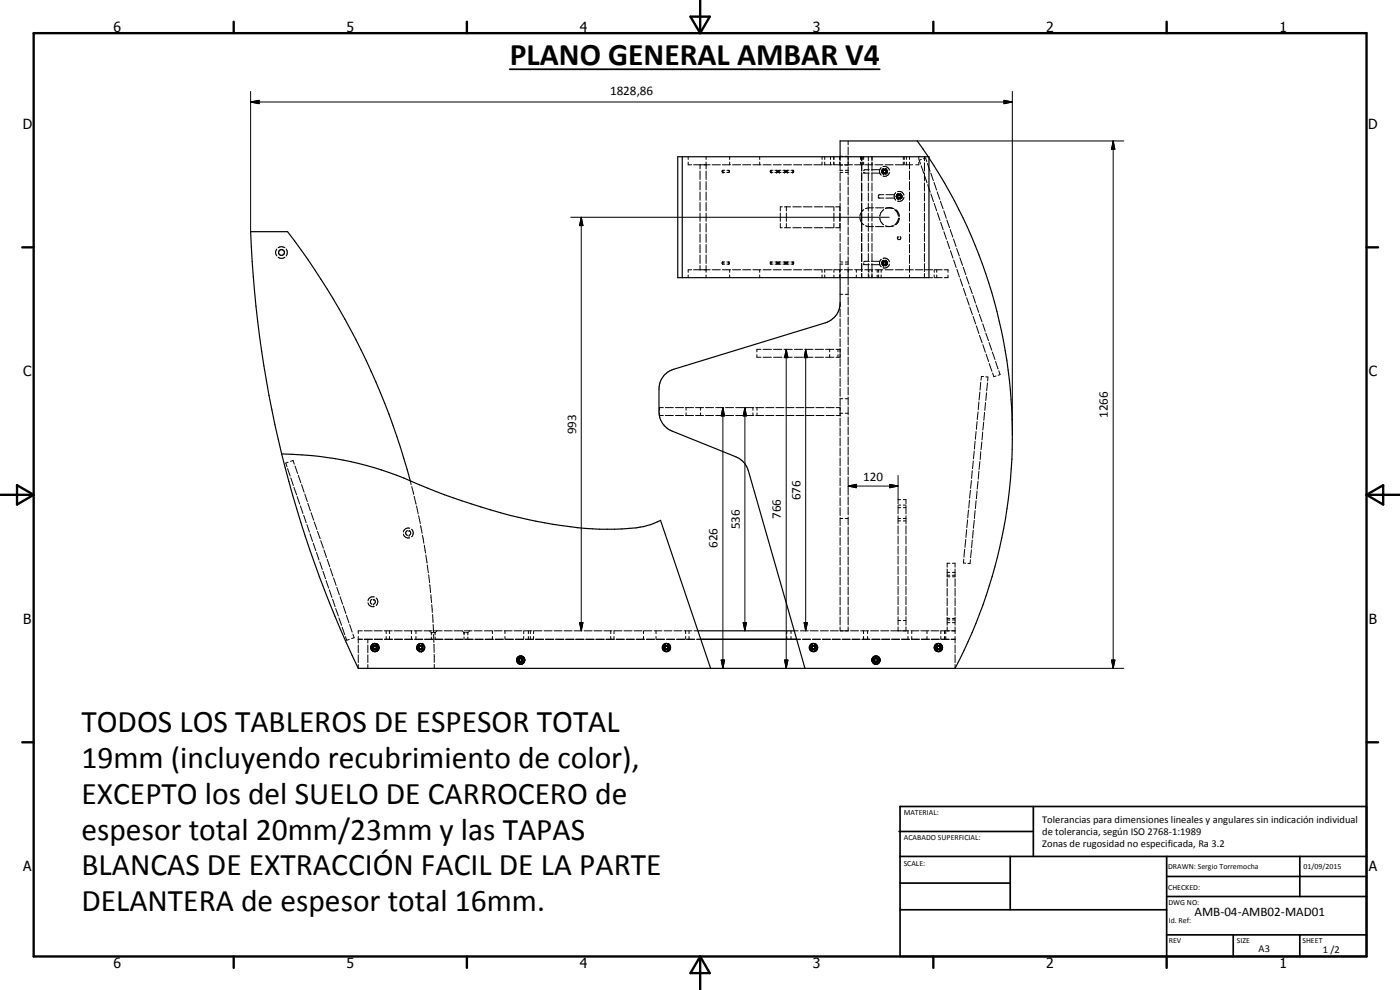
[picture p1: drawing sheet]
<svg xmlns="http://www.w3.org/2000/svg" width="420mm" height="297mm" viewBox="0 0 420 297" stroke-linecap="round" stroke-linejoin="round" font-family="sans-serif">
<g fill="none" stroke="#000" stroke-width=".3">
<path d="M75.2 30.6l2.6-.5v1zM75.2 30.6h228.6M75.2 27.4v42.1M301.3 30.1l2.5 .5-2.5 .5zM303.8 27.4v103.2M206.5 48.6v.8h1.1M206.5 47v.8M208.1 49.4h2.6M210.1 49.4v1.3M210.1 51.3v2.5M210.1 54.5v2.5M210.1 57.6v2.5"/>
<path d="M210.8 49.4h2.3M211.9 47v.8M211.9 48.6v2.1M211.9 51.3v2.5M211.9 54.5v2.5M211.9 57.6v2.5M213.7 49.4h2.5M216.8 49.4h2.4M216.9 51.1h.6M217 51.7h.1M217 51.2h.1M217 51.2l-.3 .2 .1 .3h.7"/>
<path d="M218.1 51.1h.6M218.6 51.2h.1M218.6 51.7h.1M218.7 51.1l.2 .5-.8 .1M218.7 51.1l-.1 .1M219 47v.8M219 48.6v.8M219.8 49.4h2.5M222.9 49.4h2.4M226 49.4h2.4M228 47v.8M228 48.6v.8"/>
<path d="M229 49.4h2.4M231.3 51.1h.7M231.5 51.7h.1M231.5 51.2h.1M231.5 51.2h-.3v.4l.8 .1M231.5 51.7h-.1M232.1 49.4h2.4M232.6 51.1h.6M233.1 51.7h.1M233.1 51.2h.1M233.2 51.1l.1 .5-.7 .1M233.2 51.1l-.1 .1"/>
<path d="M233.8 51.1h.6M233.8 51.1l-.2 .5 .8 .1M233.8 51.1l.1 .1M233.9 51.7h.1M233.9 51.2h.1M233.9 51.7h-.1M235 51.1h.6M235.1 49.4h2.4M235.5 51.7h.1M235.5 51.2h.1M235.6 51.1l.1 .5-.7 .1M235.6 51.1l-.1 .1"/>
<path d="M236.2 51.1h.6M236.2 51.1l-.2 .5 .8 .1M236.2 51.1l.1 .1M236.3 51.7h.1M236.3 51.2h.1M236.3 51.7h-.1M237.4 51.1h.6M237.9 51.7h.1M237.9 51.2h.1M237.9 51.2h.3v.4l-.8 .1M238.2 49.4h2.4M241.2 49.4h2.5"/>
<path d="M246.7 48.6v.8h-2.4M246.7 47v.8M247.3 49.4h2.5M247.5 47v.8M247.5 48.6v.8M249.2 47v.8M249.2 48.6v.8M250.2 47v.8M250.2 48.6v.8M250.3 47v.8M250.3 48.6v.8M250.3 49.4h2.5"/>
<path d="M252 47v.8M252 48.6v.8M252.1 47v1.3M252.1 48.9v2.4M252.1 51.9v2.4M252.1 54.9v2.4M252.1 57.9v2.4M252.1 49.5h.8M252.1 46.9h.8M252.1 51.7h.8M252.1 51.1h.8M253.4 49.4h2.5"/>
<path d="M253.7 46.9h.8M253.7 51.7h.8M253.7 51.1h.8M254.5 42.3v1.2M254.5 44.1v2.4M254.5 47v2.5h-.8M254.5 50.1v2.4M254.5 53.1v2.4M254.5 56.1v2.4M254.5 59.1v2.4M258.3 47v.8M258.3 48.6v.8"/>
<path d="M258.6 47v1.3M258.6 48.9v2.4M258.6 51.9v2.4M258.6 54.9v2.4M258.6 57.9v2.4M258.9 48.6v.8h-2.4M258.9 47v.8M259.2 51.7h.1M259.2 51.7l.4 .2h1.3M259.2 47v.8M259.2 48.6v.8M259.5 49.4h2.4"/>
<path d="M260.6 47v1.3M260.6 48.9v2.4M260.6 51.9v2.4M260.6 54.9v2.4M260.6 57.9v2.4M260.9 50.9h-1.3l-.4 .3M261.5 51.9h2.5M261.5 50.9h2.5M261.7 47v1.3M261.7 48.6v2.7M261.7 51.9v2.4M261.7 54.9v2.4"/>
<path d="M261.7 57.9v2.4M262.6 49.4h2.4M263.6 59.2h.1M263.6 58.7h.1M263.6 59.2l.4 .2h1.2M264.4 50.3a1.45 1.45 0 0 0 0 2.2M264.6 50.9h1.3l.4 .3M264.7 51.7l.5 .5M264.7 51.2l-.2 .2 .2 .3M264.8 52h.1M264.9 52l.4 .2M265 50a1.49 1.49 0 0 1 1.9 1.1"/>
<path d="M265 51.1v.6M265 51.7l.4 .2M265 51.4l.1 .3M265.1 51.7h.1M265.1 51.1h.1M265.1 51.2v.2M265.1 51.5l.1 .2M265.1 51.7l.3 .2M265.1 51.3l-.1 .1M265.2 50.7h.1M265.2 52.2h.1M265.2 51l-.2 .1"/>
<path d="M265.2 50.7l-.5 .4v.6M265.2 51.1l-.1 .1M265.2 50.7a.72 .72 0 0 0-.5 .7 .72 .72 0 0 0 .5 .7M265.2 58.4h-1.2l-.4 .3M265.2 51.8h.1M265.3 50.6h-.3l-.1 .2M265.3 51.8h.3M265.3 51.8l.2 .1M265.4 50.9l-.2 .1M265.4 51l.2 .1M265.5 50.9l.2 .1M265.6 51.1h-.4"/>
<path d="M265.6 51.8l-.1 .1M265.6 51.1h.1M265.6 49.4h2.4M265.6 51.1l.2 .1M265.6 51.1l-.5 .2M265.6 50.6h.3l.2 .3M265.7 50.7a.74 .74 0 0 1 .5 .7 .74 .74 0 0 1-.5 .7M265.7 50.9l.3 .5-.5 .5 .4-.2M265.7 51.8h-.1M265.7 51.1v.6M265.7 50.7a.8 .8 0 0 1 .6 .7 .8 .8 0 0 1-.6 .8M265.8 51.2v.1"/>
<path d="M265.8 51.7l-.2 .1M265.8 51.1h.1M265.8 51.6v.1M265.9 59.4h2.5M265.9 58.4h2.5M266.1 52l-.5 .2M266.2 51.2l.2 .2-.2 .3M266.3 51.7h.1M266.3 51.7l-.4 .2h-1.3M266.9 51.7a1.41 1.41 0 0 1-1.9 1.1M268.7 49.4h2.4M268.8 57.8a1.53 1.53 0 0 0 0 2.2"/>
<path d="M269 58.4l1.6 .1M269.1 58.7l-.2 .2 .2 .3M269.1 59.2l.5 .5M269.2 59.5l.5 .2M269.4 58.6v.6M269.4 59.2l.3 .2zM269.4 57.5l.1-.1a1.49 1.49 0 0 1 1.8 1.2M269.4 59.2h.1M269.4 58.6h.1M269.4 59l.3 .3M269.4 58.8l.3-.3h.3l.2 .3M269.4 58.8l.1 .4"/>
<path d="M269.5 58.5l.2-.1-.3 .2zM269.6 58.2h.1M269.6 59.7h.1M269.6 58.6l-.2 .2M269.6 58.2l-.5 .4v.6M269.6 58.3a.71 .71 0 0 0-.5 .6 .71 .71 0 0 0 .5 .7M269.7 58.5l.3 .1M269.7 59.3h.2M269.7 58.1l-.5 .2M270 58.1l.4 .2M270 58.5l-.1-.1 .3 .1 .1 .4-.4 .5M270 58.3l.5 .2a.75 .75 0 0 1-.3 1.1h-.2"/>
<path d="M270.1 58.5l.1 .1M270.1 58.2l.3 .1M270.1 58.6l.1 .2M270.2 58.8l-.2 .5h-.3M270.2 59l-.1 .2M270.2 59.2l-.2 .2M270.4 58.3l.1 .1M270.4 58.3l.1 .2M270.4 59.5l-.3 .2M270.4 59.5l-.4 .2M270.5 59.5h-.1M270.5 58.5l.2 .4-.3 .6"/>
<path d="M270.6 58.5l.1 .2M270.6 58.7l.2 .2-.4 .5h-1.4M270.7 59.2h.1M271.1 47v.8M271.1 48.6v.8M271.3 59.2a1.41 1.41 0 0 1-1.9 1.1M271.4 47v.8M271.4 48.6v.8M271.7 49.4h2.2M272 47v.8M272 48.6v.8M273 47v.8"/>
<path d="M273 48.6v2.1M273 51.3v2.5M273 54.5v2.5M273 57.6v2.5M275.3 42.3h62M275.7 48.6v.8h-.9M275.7 47v.8M276.5 49.7l.7 2.3M276.5 47.8l-.6 .2 .4 1.2M277.1 47.6l.7-.2 .4 1.1M277.4 47v1.3M277.4 48.9v2.4"/>
<path d="M277.4 51.9v2.4M277.4 54.9v2.4M277.4 57.9v2.4M277.4 52.6l.8 2.2M278.3 49.1l.8 2.3M278.4 55.4l.8 2.3M278.6 47l.1 .2M278.7 47.2l.1 .2M279.3 51.9l.8 2.3M279.4 58.2l.8 2.3M280.3 54.7l.8 2.3M281.3 57.6l.8 2.2"/>
<path d="M334.1 42.3l.5 2.5h-1zM334.1 42.3v158.2M83.1 74.7a1.6 1.6 0 0 0 0 2.1M83.5 74.3l.8-.3 1.2 .3M83.5 77.2l.8 .3 1.2-.3M85.9 74.7l.3 1-.3 1.1M171.3 65.2h95.6M174.4 65.2l.6 2.5h-1.1zM174.4 65.2v124.1M210.1 60.7v2.6M210.1 63.9v2.5M210.1 67.1v2.5"/>
<path d="M210.1 70.2v2.5M210.1 73.4v2.5M210.1 76.5v2.5M210.1 79.7v1.2M211.9 60.7v2.6M211.9 63.9v2.5M211.9 67.1v2.5M211.9 70.2v2.5M211.9 73.4v2.5M211.9 76.5v2.5M211.9 79.7v2M217 78.7h.1"/>
<path d="M217 79.2h-.1M217 79.2h.1M217.5 78.6h-.7l-.1 .3 .1 .3h.7M218.1 78.6l.8 .2-.1 .4h-.7M218.6 79.2h.1M218.7 78.6l-.1 .1M231.4 78.6l.1 .1M231.5 78.7h.1M231.5 79.2h-.1M232 78.6l-.8 .2 .1 .4h.7M232.6 78.6l.8 .2-.2 .4h-.6M233.1 78.7h.1"/>
<path d="M233.1 79.2h.1M233.2 78.6l-.1 .1M233.8 78.6l.1 .1M233.9 78.7h.1M233.9 79.2h-.1M234.2 63.9v2.5M234.2 67.1v1.2h.6M234.4 78.6l-.8 .2 .1 .4h.7M234.8 62.1h-.6v1.2M235 78.6l.8 .2-.1 .4h-.7M235.4 62.1h1.9M235.4 68.3h1.9"/>
<path d="M235.5 78.7h.1M235.5 79.2h.1M235.6 78.6l-.1 .1M236 62.1v1.2M236 63.9v2.5M236 67.1v1.2M236.2 78.6l.1 .1M236.3 78.7h.1M236.3 79.2h-.1M236.8 78.6l-.8 .2 .1 .4h.7M237.4 78.6l.8 .2-.1 .4h-.7M237.9 78.7h.1"/>
<path d="M237.9 79.2h.1M237.9 62.1h2.6M237.9 68.3h2.6M238 78.6l-.1 .1M241.1 62.1h2.6M241.1 68.3h2.6M244.4 62.1h2.5M244.4 68.3h2.5M247.6 62.1h2.5M247.6 68.3h2.5M250.3 62.1v1.2M250.3 63.9v2.5"/>
<path d="M250.3 67.1v1.2M250.8 62.1h1.2v1.2M252 63.9v2.5M252 67.1v1.2h-1.2M252.1 61v2.4M252.1 64v2.4M252.1 67v2.4M252.1 70v2.4M252.1 73v2.4M252.1 76.1v2.4M252.1 79.1v2.4M252.1 79.2h.8"/>
<path d="M252.1 78.6h.8M253.7 79.2h.8M253.7 78.6h.8M254.5 62.1v2.4M254.5 65.1v2.4M254.5 68.1v2.4M254.5 71.1v2.4M254.5 74.1v2.4M254.5 77.1v2.4M258.1 65.4v.2a2.62 2.62 0 0 0 1.1 1.8M258.6 61v2.4M258.6 64v2.4"/>
<path d="M258.6 67v2.4M258.6 70v2.4M258.6 73v2.4M258.6 76.1v2.4M258.6 79.1v2.4M259.2 79.2h.1M259.2 79.2l.4 .2h1.3M259.2 62.9l-.7 .8-.4 1.2M259.7 67.7l2.5 .3M260.6 61v2.4M260.6 64v2.4M260.6 67v2.4"/>
<path d="M260.6 70v2.4M260.6 73v2.4M260.6 76.1v2.4M260.6 79.1v2.4M260.9 78.4h-1.3l-.4 .3M261.5 79.4h2.5M261.5 78.4h2.5M261.7 61v2.4M261.7 64v2.4M261.7 67v2.4M261.7 70v2.4M261.7 73v2.4"/>
<path d="M261.7 76.1v2.4M261.7 79.1v2.6M262.2 62.4l-2.5 .2M262.8 68h2.4M262.8 62.4h2.4M264.1 65.4l.1 .9 1 1.1M264.4 77.8a1.49 1.49 0 0 0 0 2.3M264.6 78.4h1.3l.4 .3M264.7 78.6v.6M264.7 79.2l.5 .5M264.7 78.7l-.2 .2 .2 .3M264.8 78.4l-.1 .2"/>
<path d="M264.8 79.5l.2 .3h.3M265 77.5a1.41 1.41 0 0 1 1.9 1.1M265 78.6v.6M265 78.6l.4-.2 .5 .2M265.1 78.6h.1M265.1 79.2h.1M265.1 79.2l.1 .2M265.2 78.1h.1M265.2 79.7h.1M265.2 62.9l-.9 1-.2 1M265.2 78.7l-.1 .2M265.2 78.1l-.4 .3"/>
<path d="M265.2 78.5h.4M265.2 78.6h.4M265.2 78.2l-.5 .5 .1 .6 .4 .3M265.2 78.5l-.1 .7M265.3 78.1h-.3l-.2 .3M265.3 78.4l-.1 .1M265.3 79.3h.3M265.4 79.3h.2M265.5 78.4l.3 .1M265.5 78.5l.1 .1M265.6 78.5l.1 .1M265.6 78.6l.2 .1"/>
<path d="M265.6 78.1h.3l.2 .3M265.7 78.2a.73 .73 0 0 1 .5 .7 .73 .73 0 0 1-.5 .7M265.7 79.3h-.1M265.7 67.7l1.2 .3 1.4-.3M265.7 78.7l.1 .4-.3 .3-.4-.4M265.7 79.4h-.2M265.7 78.1a.8 .8 0 0 1 .6 .8 .8 .8 0 0 1-.6 .8M265.8 78.7v.1M265.8 78.6l.1 .5-.2 .3-.7-.2M265.8 79.1v.1M265.9 68h1.3M265.9 62.4l2.4 .2"/>
<path d="M265.9 79.2l-.1 .1M266.1 79.5l-.2 .3h-.3M266.2 78.7l.1 .4M266.3 79.1l-.1 .1M266.3 79.2h.1M266.3 79.2l-.4 .2h-1.3M266.6 62.4l-.9 .2M266.9 79.2a1.48 1.48 0 0 1-1.9 1.1M267 62.4l1 .2M268 67.7l-.8 .2M268.5 62.9l.6 .6 .5 1.4M268.8 62.9l.7 .8 .4 1.2"/>
<path d="M269.5 71h.1M269.5 71a.49 .49 0 0 0 0 .8 .49 .49 0 0 0 .7 0 .49 .49 0 0 0-.1-.8M269.7 65.4l-.3 .9-.9 1.1M269.9 65.4l-.4 1.3-.7 .7M273 60.7v2.6M273 63.9v2.5M273 67.1v2.5M273 70.2v2.5M273 73.4v2.5M273 76.5v2.5M273 79.7v2M277.4 61v2.4"/>
<path d="M277.4 64v2.4M277.4 67v2.4M277.4 70v2.4M277.4 73v2.4M277.4 76.1v2.4M277.4 79.1v2.4M280.4 61l.7 2.3M281.3 63.9l.8 2.2M282.2 60.4l.8 2.3M282.3 66.7l.8 2.3M283.2 63.2l.8 2.3M283.3 69.5l.7 2.3"/>
<path d="M284.2 66l.8 2.3M284.3 72.3l.7 2.3M285.1 68.9l.9 2.2M285.2 75.2l.8 2.2M286.2 71.7l.7 2.3M286.2 78l.8 2.3M287.1 74.5l.8 2.3M288.1 77.3l.8 2.3M206.5 82.5v.8M207.6 80.9h-1.1v.8M208.1 80.9h2.6M210.8 80.9h2.3"/>
<path d="M211.9 82.5v.8M213.7 80.9h2.5M216.8 80.9h2.4M219 80.9v.8M219 82.5v.8M219.8 80.9h2.5M222.9 80.9h2.4M226 80.9h2.4M228 80.9v.8M228 82.5v.8M229 80.9h2.4M232.1 80.9h2.4"/>
<path d="M235.1 80.9h2.4M238.2 80.9h2.4M241.2 80.9h2.5M244.3 80.9h2.4v.8M246.7 82.5v.8M247.3 80.9h2.5M247.5 80.9v.8M247.5 82.5v.8M250.3 80.9v.8M250.3 82.5v.8M250.3 80.9h2.5M252 80.9v.8"/>
<path d="M252 82.5v.8M252.1 82.1v1.2M252.1 90.8v1.3M252.1 92.7v2.3M252.1 95.6v2.4M252.1 98.6v2.4M252.1 88.3h.8M253.4 80.9h2.5M253.7 88.3h.8M254.5 80.1v5.4M254.5 86.1v2.4M254.5 89.1v2.4"/>
<path d="M254.5 92.1v2.4M254.5 95.1v2.4M254.5 98.1v2.4M256.5 80.9h2.4M257 80.9v.8M257 82.5v.8M258.6 82.1v1.2M259.5 80.9h2.4M260.6 82.1v1.2M260.8 80.9v.8M260.8 82.5v.8M261.7 82.1v1.2"/>
<path d="M262.6 80.9h2.4M263.3 80.9v.8M263.3 82.5v.8M263.7 80.9v.8M263.7 82.5v.8M264.4 80.9v.8M264.4 82.5v.8M265.6 80.9h2.4M268.7 80.9h2.4M271.7 80.9h2.4M273 82.5v.8M274.7 80.9h2.3"/>
<path d="M277.4 82.1v1.2M277.6 80.9h2.3M278.8 83.3h1.1M280.4 80.9v.8M280.4 82.5v.8M280.4 80.9h2.4M280.5 83.3h2.3M281.1 80.9v.8M281.1 82.5v.8M283.4 80.9h1.1v.8M284.5 82.5v.8h-1.1M287.2 80.8l.7 2.3"/>
<path d="M288.2 83.7l.7 2.2M289.1 80.2l.7 2.2M289.1 86.5l.8 2.3M290 83l.8 2.3M290.1 89.3l.8 2.3M291 85.9l.8 2.2M291 92.1l.8 2.3M292 88.6l.8 2.3M292 95l.8 2.2M292.9 91.5l.8 2.2M293 97.8l.8 2.3M293.9 94.3l.8 2.3"/>
<path d="M294.9 97.2l.8 2.2M295.9 99.9l.8 2.3M227.1 106.4v.8h1.3M228.4 104.8h-1.3v.8M229 104.8h2.5M229 107.2h2.5M232.1 104.8h2.5M232.1 107.2h2.5M235.3 104.8h2.5M235.3 107.2h2.5M236 104.8l.5 2.5h-1.1zM236 104.8v95.7"/>
<path d="M238.4 104.8h2.5M238.4 107.2h2.5M241.5 104.8h2.5M241.5 107.2h2.5M241.8 104.8l.5 2.5h-1zM241.8 104.8v84.5M244.6 104.8h2.5M244.6 107.2h2.5M247.8 104.8h2.5M247.8 107.2h2.5M249 104.8v.8M249 106.4v.8"/>
<path d="M250.9 104.8h1.2M251.5 104.8v.8M251.5 106.4v.8M252.1 101.6v2.4M252.1 104.6v2.6h-1.2M252.1 107.6v2.4M252.1 110.5v2.4M252.1 113.5v2.5M252.1 116.5v2.4M252.1 119.5v2.4M252.1 119.6h.8M253.7 119.6h.8"/>
<path d="M254.5 101.1v2.4M254.5 104.1v2.4M254.5 107.1v2.4M254.5 110.1v2.4M254.5 113.1v2.4M254.5 116.1v2.4M254.5 119.1v2.4M294 100.6l.8 2.3M294.1 117.6l-.3 2.4M294.3 114.7l-.2 2.4M295 103.4l.7 2.3M295.2 113l-.7-.1-.1 1.2"/>
<path d="M295.9 113.1h.6l-.1 1.2M295.9 106.3l.8 2.2M296.1 117.9l-.2 2.3M296.4 114.9l-.3 2.4M296.8 102.8l.8 2.3M296.9 109.1l.8 2.3M297.8 105.6l.8 2.3M297.9 111.9l.4 1.1 .6-.2M298.8 108.5l.7 2.2M299.8 111.3l.3 1.1-.6 .2M86.5 138.7l-.7 .2 .3 1.1M87.2 138.4l.8-.2 .3 1.1"/>
<path d="M88.5 139.8l.8 2.3M197.9 123.9v.8h1.2M199.1 122.3h-1.2v.8M199.7 122.3h2.4M199.7 124.7h2.4M202.7 122.3h2.4M202.7 124.7h2.4M205.7 122.3h2.4M205.7 124.7h2.4M205.9 122.3v.8M205.9 123.9v.8M208.7 122.3h2.4"/>
<path d="M208.7 124.7h2.4M210.3 122.3v.8M210.3 123.9v.8M211.7 122.3h2.5M211.7 124.7h2.5M214.8 122.3h2.4M214.8 124.7h2.4M216.9 122.3l.6 2.5h-1.1zM216.9 122.3v78.2M217.8 122.3h2.4M217.8 124.7h2.4M220.8 122.3h2.4"/>
<path d="M220.8 124.7h2.4M223.6 122.3l.4 2.5h-1zM223.6 122.3v67M223.8 122.3h2.4M223.8 124.7h2.4M226 122.3v.8M226 123.9v.8M226.8 122.3h2.4M226.8 124.7h2.4M227.2 122.3v.8M227.2 123.9v.8M229.8 122.3h2.4"/>
<path d="M229.8 124.7h2.4M232.9 122.3h2.4M232.9 124.7h2.4M235.9 122.3h2.4M235.9 124.7h2.4M238.9 122.3h2.4M238.9 124.7h2.4M241.9 122.3h2.4M241.9 124.7h2.4M244.9 122.3h2.4M244.9 124.7h2.4M247.9 122.3h2.4"/>
<path d="M247.9 124.7h2.4M250.9 122.3h1.2v2.6M250.9 124.7h1.2M252.1 125.5v2.3M252.1 128.4v2.5M252.1 131.4v2.4M252.1 134.4v2.4M252.1 137.4v2.4M252.1 124h.8M253.7 124h.8M254.5 122.1v2.4M254.5 125.1v2.4"/>
<path d="M254.5 128.1v2.4M254.5 131.1v2.4M254.5 134.1v2.4M254.5 137.1v2.4M292.1 138.3l-.2 2.3M292.4 135.3l-.3 2.4M292.6 132.4l-.2 2.3M292.9 129.5l-.2 2.3M293.2 126.5l-.2 2.3M293.5 123.6l-.2 2.3M293.8 120.6l-.2 2.3M294.1 138.5l-.3 2.3"/>
<path d="M294.3 135.5l-.1 2.4M294.7 132.6l-.3 2.3M294.9 129.6l-.2 2.4M295.2 126.7l-.2 2.3M295.5 123.7l-.2 2.4M295.8 120.8l-.2 2.3M86.3 140.6l.8 2.2M87.3 143.4l.7 2.3M88.2 146.2l.8 2.3M89.2 149l.7 2.3M89.5 142.6l.8 2.3M90.2 151.8l.7 2.3"/>
<path d="M90.5 145.4l.8 2.3M91.1 154.6l.8 2.2M91.5 148.2l.7 2.3M92.1 157.4l.8 2.2M92.4 151l.8 2.3M93.4 153.8l.7 2.3M94.3 156.6l.8 2.3M95.3 159.4l.8 2.3M122.3 159.2a.75 .75 0 0 0-.6 .7 .75 .75 0 0 0 .6 .8M122.8 159.2h.1M122.8 159.2a.76 .76 0 0 1 .5 .7 .76 .76 0 0 1-.5 .8M123 158.5a1.48 1.48 0 0 0-1.9 1.1"/>
<path d="M123.1 144.3l.3 1.1M123.5 158.8a1.49 1.49 0 0 1 0 2.2M123.6 146l.6 2.3M124.3 148.9l.6 2.4M125 151.8l.5 2.4M125.6 154.7l.5 2.4M126.2 157.7l.5 2.3M252.1 140.4v2.3M252.1 143.4v2.4M252.1 146.3v2.4M252.1 149.4v2.3M252.1 152.3v2.4"/>
<path d="M252.1 155.3v2.4M252.1 158.3v2.4M252.1 155.6h.8M253.7 155.6h.8M254.5 145.8l2.5-.5v1zM254.5 140.1v2.4M254.5 143.1v2.4M254.5 146.1v2.4M254.5 149.1v2.4M254.5 152.1v2.4M254.5 155.1v2.4M254.5 158.1v2.4"/>
<path d="M254.5 145.8h15M267 145.3l2.5 .5-2.5 .5zM269.5 155.6h.8M269.5 142.7v8.4M269.5 151.8v2.4M269.5 154.8v2.4M269.5 157.8v2.4M269.5 149.9h.8M269.5 151.6h.8M269.5 152.3h.8M269.5 156.3h.8M271.1 155.6h.8"/>
<path d="M271.1 149.9h.8v1.2M271.1 151.6h.8M271.1 152.3h.8M271.1 156.3h.8M271.9 151.8v2.4M271.9 154.8v2.4M271.9 157.8v2.4M290.1 158.9l-.2 2.4M290.4 156l-.3 2.3M290.6 153l-.2 2.4M290.9 150.1l-.2 2.3M291.2 147.1l-.2 2.4"/>
<path d="M291.5 144.2l-.2 2.3M291.8 141.2l-.2 2.4M292.1 159.1l-.2 2.4M292.4 156.1l-.3 2.4M292.6 153.2l-.2 2.4M292.9 150.2l-.2 2.4M293.2 147.3l-.2 2.3M293.5 144.4l-.2 2.3M293.8 141.4l-.2 2.4M93 160.2l.8 2.2M94 163l.8 2.2M95 165.8l.7 2.2"/>
<path d="M96 168.6l.7 2.3M96.3 162.2l.8 2.3M96.9 171.4l.8 2.3M97.2 165l.8 2.3M97.9 174.2l.7 2.2M98.2 167.8l.8 2.3M98.8 177l.8 2.2M99.1 170.6l.8 2.2M99.8 179.8l.8 2.2M100.1 173.4l.8 2.2M101.1 176.2l.7 2.3M102.1 179l.7 2.3"/>
<path d="M111.7 179.8a.75 .75 0 0 0-.6 .8 .75 .75 0 0 0 .6 .7M112.1 179.8h.1M112.1 179.8a.76 .76 0 0 1 .5 .8 .76 .76 0 0 1-.5 .7M112.3 179.1a1.48 1.48 0 0 0-1.9 1.2M112.9 179.5a1.45 1.45 0 0 1 0 2.2M121.1 160.2l.3 .8a1.35 1.35 0 0 0 1.6 .3M122.8 160.7h.1M126.8 160.6l.4 2.4M127.3 163.6l.4 2.3M127.8 166.5l.4 2.4M128.2 169.5l.4 2.4M128.6 172.5l.3 2.3"/>
<path d="M129 175.4l.2 2.4M129.3 178.4l.2 2.4M252.1 161.3v2.3M252.1 164.3v2.3M252.1 167.2v2.4M252.1 170.2v2.4M252.1 173.2v2.4M252.1 176.2v2.4M252.1 179.2v2.3M254.5 161.1v2.4M254.5 164.1v2.4M254.5 167.1v2.4"/>
<path d="M254.5 170.1v2.4M254.5 173.1v2.4M254.5 176.1v2.4M254.5 179.1v2.4M269.5 160.8v2.4M269.5 163.9v2.4M269.5 166.9v2.4M269.5 169.9v2.4M269.5 172.9v2.5M269.5 176v2.4M269.5 179v2.4M271.9 160.8v2.4"/>
<path d="M271.9 163.9v2.4M271.9 166.9v2.4M271.9 169.9v2.4M271.9 172.9v2.5M271.9 176v2.4M271.9 179v2.4M284.3 170.7v2.4h.8M284.3 173.7v2.2M284.3 176.5v2.4M284.3 179.5v2.2M284.3 172.6h.8M284.3 171.7h.8"/>
<path d="M285.1 169h-.8v1.2M285.8 169h.8v1.2M285.8 172.6h.8M285.8 171.7h.8M286.6 170.7v2.4h-.8M286.6 173.7v2.2M286.6 176.5v2.4M286.6 179.5v2.2M289.3 167.8l-.2 1.1 .7 .1M289.5 164.8l-.2 2.4M289.8 161.8l-.2 2.4M291.2 167.9l-.1 1.2-.6-.1"/>
<path d="M291.5 165l-.2 2.3M291.8 162.1l-.2 2.3M100.7 182.6l.8 2.2M101.7 185.4l.8 2.2M102.7 188.2l.8 2.2M103 181.8l.8 2.3M103.7 191l.3 1.1 .8-.2M104 184.6l.7 2.3M104.9 187.4l.8 2.3M105.9 190.2l.4 1.1-.8 .3M107.5 191v2M107.5 193.5v2.4"/>
<path d="M107.5 196.5v2.3M107.5 199.4v1.1M107.5 191.8h1.2M108.7 189.3h-1.2v.8M109.3 189.3h2.4M109.3 191.8h2.4M110.4 191.8v1.2M110.4 193.5v2.4M110.4 196.5v2.3M110.4 199.4v1.1M110.4 180.8l.4 .8a1.47 1.47 0 0 0 1.5 .4M111.4 194l.1 .2"/>
<path d="M111.5 194l-.2 .3 .2 .8 .3 .1M111.5 193.9v.1M111.7 195l.1 .2M111.8 195.2l.9 .3 .3-.3M111.8 195.2h.1M111.9 194.5l.4 .4 .6-.1M112 193.3a.99 .99 0 0 1 1.3 .2M112 194.7l.4 .2M112 194.1l.2 .6M112 194.1v.2M112.1 194.6l.1 .1M112.1 181.3h.1"/>
<path d="M112.2 193.8l-.3 .6M112.2 194.7l.3 .1M112.2 194.7l.4 .1M112.2 193.4a.98 .98 0 0 0-.7 .9 .98 .98 0 0 0 .7 .9M112.3 189.3h2.4M112.3 193.2h-.4l-.5 .8M112.3 191.8h2.5M112.5 193.6l.2 .1M112.5 193.7l.4 .1M112.5 193.7l-.6 .4 .3 .7M112.6 193.7l-.6 .2M112.6 193.7l.5 .2"/>
<path d="M112.8 193.4h.1M112.8 193.8l.3 .6M112.8 194.9h-.3M112.8 193.9l.1 .1M112.8 193.4a.97 .97 0 0 1 .7 .9 .97 .97 0 0 1-.7 .9M112.8 195.2h.1M112.9 194l.1 .4-.5 .4M112.9 194l-.5-.2-.4 .3M113 193.9l.1 .6M113.1 194.7l-.3 .2M113.1 194.4l-.3 .4M113.1 194.5l-.1 .1"/>
<path d="M113.1 193.4l.2 .1M113.3 195l-.2 .4h-.4M113.3 193.5l.4 .8-.1 .3M113.3 193.5v.1M113.6 194.6h-.1M113.6 194.6l-.2 .4M113.6 194.4v.2M115.3 189.3h2.4M115.4 191.8h2.4M115.9 189.3v.8M115.9 191v.8M116.9 189.3v.8"/>
<path d="M116.9 191v.8M118.3 189.3h2.4M118.4 191.8h2.4M121.3 189.3h2.4M121.4 191.8h2.5M123.5 189.3v.8M123.5 191v.8M124.3 189.3h2.4M124.4 191.8h2.5M124.8 189.3v.8M124.8 191v.8M125 194.1l.2 .7"/>
<path d="M125 194.3l.3 .3M125.1 194.1l-.1 .2M125.1 194.8l.3 .4M125.2 194.8l.3 .4M125.3 193.9l-.3 .4M125.4 193.4l-.4 .7M125.4 195l.1 .2M125.5 193.3l-.1 .2M125.5 195.2l.5 .3M125.5 193.4l-.1 .2M125.5 195.2l.6 .2M125.7 193.9v.8l.5 .2"/>
<path d="M125.8 194.7l.2 .2M125.8 194.6l.5 .2M125.9 194.2h.1M125.9 193.8l-.1 .1M125.9 194l-.1 .3M125.9 194.2v.2M125.9 193.1h.6l.7 .4M125.9 195.5h.1M125.9 193.8h.8M125.9 194.8l.3 .1M126 194.6l.2 .1M126 193.4a.97 .97 0 0 0-.7 .9 .97 .97 0 0 0 .7 .9"/>
<path d="M126 195.5h.1M126 193.7l-.3 .2M126.1 193.2l-.6 .2M126.2 193.9l-.2 .2M126.3 193.1l-.8 .2M126.3 193.9l.3 .2M126.4 194.9h-.2M126.4 194.8l.4-.4-.1-.3-.2-.3h-.5l-.2 .6 .3 .4h.4M126.4 193.1l.9 .6 .2 1M126.5 193.2h.4l.2 .4M126.5 195.5h.1M126.6 194.6l-.3 .1"/>
<path d="M126.6 193.4h.1M126.6 193.9l.1 .1M126.6 193.4a.97 .97 0 0 1 .6 .9 .97 .97 0 0 1-.6 .9M126.6 195.2h.1M126.6 194.2h.1M126.6 194.2v.2M126.6 193.8l.2 .1M126.7 193.8a.63 .63 0 0 0-.9 0 .63 .63 0 0 0 .1 1M126.7 193.8l.2 .5-.3 .5M126.7 194.7l-.6 .2M126.7 194.7l-.1 .2M126.8 194.7h-.1"/>
<path d="M127.1 195l-.2 .4h-.4M127.3 189.3h2.4M127.3 193.9l.2 .4-.2 .3M127.3 194.9l-.6 .6h-.8M127.4 193.9l.1 .2M127.5 191.8h2.4M127.5 194.6l-.5 .6-.5 .3M128.9 189.3l.2 .2M129.3 189.7l.1 .1M129.4 189.8h.4M129.4 189.8v.7M129.4 191.1v.7"/>
<path d="M129.6 181.4l.1 2.4M129.8 184.4l.2 2.4M130 187.4l.1 2.4M130.1 190.4l.1 2.4M130.2 189.8h.4M130.2 193.3l.1 2.4M130.3 196.3v2.5M130.3 189.3h2.4M130.3 199.3v1.2M130.5 191.8h2.4M130.6 189.8v.7M130.6 191.1v.7"/>
<path d="M130.8 189.7l-.2 .1M131.1 189.3l-.2 .2M133.3 189.3h2.4M133.5 191.8h2.4M136.3 189.3h2.4l.2 .2M136.6 191.8h2.4M139.1 189.7l.2 .1M139.3 189.8h.1M139.3 189.8h.3M139.3 189.8v.7M139.3 191.1v.7M139.3 189.3h2.4"/>
<path d="M139.6 191.8h2.4M140 189.8h.4M140.4 189.8v.7M140.4 191.1v.7M140.5 189.7l-.1 .1M140.9 189.3l-.2 .2M142.3 189.3h2.4M142.6 191.8h2.4M145.3 189.3h2.4M145.6 191.8h2.4M147.8 189.3v.8M147.8 191v.8"/>
<path d="M148.3 189.3h2.4M148.6 191.8h2.4M151.3 189.3h2.4M151.5 189.3v.8M151.5 191v.8M151.7 191.8h2.4M154.3 189.3h2.4M154.7 191.8h2.4M155.2 197.7l-.2 .3 .2 .4M155.4 198.8l.2 .3h.5M155.6 198l.3 .5M155.8 197.7l-.2 .3 .2 .5"/>
<path d="M155.8 197.9l.1 .4M155.8 197.9v.3l.3 .3M155.8 198.5l.3 .2 .6-.2M155.9 198.4l.3 .1M155.9 197.5l-.1 .2M156 197.6l-.2 .3M156 197.1a.96 .96 0 0 0-.7 .9 .96 .96 0 0 0 .7 1M156.1 197h-.5l-.2 .4M156.2 197.4a.65 .65 0 0 1 .7 .8 .65 .65 0 0 1-.9 .5l-.1-.2M156.3 197.4l.2 .1M156.3 197.4l-.4 .1M156.3 197.4h.2"/>
<path d="M156.3 197.4l-.6 .3M156.5 197h.4l.2 .4M156.5 197.7l.3 .3-.4 .5M156.5 197.1a.96 .96 0 0 1 .8 .9 .96 .96 0 0 1-.8 1M156.6 197.5l.3 .5M156.7 198.4l-.6 .1M156.7 197.7l-.5-.2-.4 .4M156.8 198.4l-.1 .1M156.9 198.2l-.3 .3M157.1 198.8l-.2 .3h-.4M157.2 189.3v.8M157.2 191v.8"/>
<path d="M157.3 189.3h2.4M157.3 197.7l.2 .3-.2 .4M158.6 189.3v.8M158.6 191v.8M159.2 189.3v.8M159.2 191v.8M160.1 191v.8h-2.4M160.1 189.3v.8M160.3 189.3h2.4M160.7 191.8h2.4M163.3 189.3h2.4M163.7 191.8h2.5"/>
<path d="M166.3 189.3h2.4M166.8 191.8h2.4M169.3 189.3h2.4M169.8 191.8h2.4M172.3 189.3h2.4M172.8 191.8h2.4M173.9 186.8h1.1l-.6 2.5zM175.3 189.3h2.4M175.8 191.8h2.5M178.3 189.3h2.4M178.8 191.8h2.5M181.3 189.3h2.4"/>
<path d="M181.9 191.8h2.4M183.3 189.3v.8M183.3 191v.8M184.3 191v.8M184.9 191.8h2.5M186.7 189.3h-2.4v.8M187.3 189.3h2.4M187.9 191.8h2.5M190.3 189.3h2.4M191 191.8h2.4M193.1 189.3v.8M193.1 191v.8"/>
<path d="M193.3 189.3h2.4M194 191.8h2.4M196.3 189.3h2.4M196.9 189.3v.8M196.9 191v.8M197 191.8h2.4M199 193.9l-.2 .4 .2 .3M199.2 195l.2 .4h.4M199.3 189.3h2.4M199.4 194.5l.4 .4h.6M199.5 194.7l.6 .2 .3-.1M199.6 193.8l.8-.1 .2 .5-.1 .4"/>
<path d="M199.7 193.8l-.3 .6M199.7 193.8l.7 .2M199.7 193.9l-.2 .4 .2 .4M199.7 194.7l.3 .1M199.7 194.7l.4 .1M199.7 193.4a.98 .98 0 0 0-.7 .9 .98 .98 0 0 0 .7 .9M199.7 193.8l-.2 .5 .1 .3M199.8 193.2h-.4l-.2 .4M200 193.7h.2M200 193.7h-.2a.58 .58 0 0 0-.4 .5 .58 .58 0 0 0 .3 .6M200.1 191.8h2.4M200.1 193.7l-.4 .1"/>
<path d="M200.2 193.7l.2 .1M200.2 193.2h.4l.2 .4M200.3 194.7l-.1 .1M200.3 193.4h.1M200.4 194.7l-.4 .1M200.4 193.9v.1M200.4 193.4a.97 .97 0 0 1 .6 .9 .97 .97 0 0 1-.6 .9M200.4 195.2h-.1M200.4 194l.1 .3-.2 .4M200.5 193.9l.1 .7M200.6 194.7l-.2 .2M200.6 194.6l-.2 .2"/>
<path d="M200.8 195l-.2 .4h-.4M201 193.9l.2 .4-.2 .3M202.3 189.3h2.4M203.1 191.8h2.4M205.3 189.3h2.4M205.8 189.3v.8M205.8 191v.8M206.1 191.8h2.4M206.8 189.3v.8M206.8 191v.8M208.3 189.3h1.2M209.1 191.8h1.2"/>
<path d="M216.4 198h1.1l-.6 2.5zM223 186.8h1l-.4 2.5zM235.4 198h1.1l-.5 2.5zM236.1 189.3v.8M236.1 191v.8M237.4 189.3v.8M237.4 191v.8M238.3 189.3h1.3M239.1 191.8h1.1M240.2 189.3h2.4M240.9 191.8h2.3M241.3 186.8h1l-.5 2.5z"/>
<path d="M243.1 193.9l-.2 .4 .2 .3M243.2 189.3h2.4M243.3 195l.2 .4h.4M243.7 194.7l.3 .2M243.7 194.1v.4M243.7 194.4l.2 .3M243.7 194.1l-.1 .2M243.7 194.5v.1M243.8 191.8h2.4M243.8 194.7l.3 .1M243.8 193.4a.98 .98 0 0 0-.6 .9 .98 .98 0 0 0 .6 .9M243.9 194.7l.3 .1"/>
<path d="M243.9 193.2h-.4l-.2 .4M244.1 193.7l.4 .1M244.1 193.7h-.1M244.2 193.7l-.7 .4 .2 .6M244.3 193.7l.4 .2M244.3 193.2h.5l.1 .4M244.4 193.9l.2 .5-.3 .4M244.4 193.4a.98 .98 0 0 1 .7 .9 .98 .98 0 0 1-.7 .9M244.5 193.8l.1 .1M244.5 193.8l-.4-.2-.4 .2-.2 .3 .2 .6M244.5 194.7l-.4 .1M244.5 193.9l-.5-.1-.3 .3"/>
<path d="M244.5 193.9v.1M244.5 194.6v.2M244.6 193.9l.2 .6-.4 .4h-.5M244.6 193.9l.2 .3M244.6 194.7l-.5 .2M244.7 194.7h-.1M244.9 195l-.1 .4h-.5M245.1 193.9l.3 .4-.3 .3M246.2 189.3h2.4M246.8 191.8h2.4M249.2 189.3h2.4M249.8 191.8h2.4"/>
<path d="M252.1 188.1v1.2h2.6M252.1 182.2v2.3M252.1 185.1v2.4M252.8 191.8h2.3M254.5 182.1v2.4M254.5 185.1v2.4M254.5 188.1v1.2M255.3 189.3h2.4M255.7 191.8h2.4M258.3 189.3h2.4M258.7 191.8h2.4M259.2 189.3v.8"/>
<path d="M259.2 191v.8M260.4 189.3v.8M260.4 191v.8M261.3 189.3h2.4M261.7 191.8h2.4M261.9 197.7l-.2 .3 .2 .4M262.1 198.8l.2 .3h.4M262.3 197.8l.2 .7M262.3 197.9l.2 .6M262.4 198l.4 .5M262.4 198l.1 .4M262.4 197.6v.1"/>
<path d="M262.4 198.4v.1M262.4 197.7l-.1 .1M262.5 198.5h.1M262.6 197.7l-.2 .3M262.6 197.6l-.2 .4M262.6 197.6l.6 .1M262.6 197.1a.98 .98 0 0 0-.7 .9 .98 .98 0 0 0 .7 1M262.7 197.4l.4 .1M262.7 197.4l-.4 .5M262.7 197h-.4l-.2 .4M262.7 197.4l-.3 .3M262.8 197.4l-.4 .2"/>
<path d="M262.8 197.4l.4 .1 .3 .5M263.1 197.5l.2 .1M263.1 197.4l.3 .3M263.1 197h.4l.2 .4M263.2 197.7l.2 .3-.2 .5M263.2 199h.1M263.2 197.1a.98 .98 0 0 1 .7 .9 .98 .98 0 0 1-.7 1M263.2 198.4l-.6 .1M263.2 198.5h-.2M263.2 197.7h.1M263.3 198.4h-.1M263.3 197.6l.1 .1"/>
<path d="M263.4 197.7l.1 .1M263.5 198.2l-.3 .4-.7-.1M263.5 198l-.2 .5-.5 .2-.4-.2M263.5 198v.2M263.7 198.8l-.2 .3h-.4M263.9 197.7l.2 .3-.2 .4M264.3 189.3h2.4M264.6 191.8h2.4M267.3 189.3h5.4M267.6 191.8h2.4M269.5 186.2h.8M269.5 182v2.4"/>
<path d="M269.5 185v2.5M269.5 188.1v1.2M270.6 191.8h2.4M271.1 186.2h.8M271.9 182v2.4M271.9 185v2.5M271.9 188.1v1.2M272.5 189.3v.8M272.5 191v.8M273.4 189.3h2.4M273.5 191.8h2.4M273.6 189.3v.8"/>
<path d="M273.6 191v.8M276.4 189.3h2.4M276.5 191.8h2.4M278.2 189.3v.8M278.2 191v.8M279.4 189.3h2.4M279.5 191.8h2.4M280.6 193.9l-.2 .4 .2 .3M280.8 195l.2 .4h.4M281 194.4l.3 .4M281.1 194.1l.1 .5M281.2 194.7l.5 .2 .3-.1"/>
<path d="M281.2 194.1l-.1 .2M281.2 194l.3-.2 .5 .2M281.2 194.6l.1 .1M281.3 194l-.2 .1M281.3 193.8l-.3 .4M281.3 194.7l.3 .1M281.3 194.7l.4 .1M281.3 193.4a.98 .98 0 0 0-.6 .9 .98 .98 0 0 0 .6 .9M281.4 193.2h-.4l-.2 .4M281.6 193.7l.5 .2M281.6 193.7h-.1M281.7 193.7l-.5 .1-.2 .7"/>
<path d="M281.8 193.7l.2 .1M281.8 193.7h-.4l-.3 .2M281.8 193.7l.3 .2M281.8 193.2h.5l.2 .4M281.9 193.4h.1M282 194.7l-.4 .1M282 194.7l-.2 .1M282 193.9l.1 .1M282 193.4a.96 .96 0 0 1 .6 .9 .96 .96 0 0 1-.6 .9M282 195.2h-.1M282 194l.1 .4-.1 .3M282.1 194.7l-.1 .1"/>
<path d="M282.1 194.6l-.1 .1M282.1 193.8a.66 .66 0 0 1-.1 1.1 .66 .66 0 0 1-1-.4M282.1 193.9v.7M282.4 189.3v.8M282.4 191v.8M282.4 189.3h2.7M282.5 191.8h2.3M282.5 195l-.2 .4h-.5M282.6 193.9l.3 .4-.3 .3M283.5 189.3v.8M283.5 191v.8M283.8 189.3v.8"/>
<path d="M283.8 191v.8M284.3 185.5h.8M284.3 182.3v2.4M284.3 185.2v2.4M284.3 188.1v1.2M284.3 186.8h.8M284.3 186h.8M285.4 191.8h1.2M285.4 189.3h1.2M285.8 185.5h.8M285.8 186.8h.8M285.8 186h.8"/>
<path d="M286.6 182.3v2.4M286.6 185.2v2.4M286.6 188.1v2M286.6 191v2M286.6 193.5v2.4M286.6 196.5v2.3M286.6 199.4v1.1h50.7M333.6 198h1l-.5 2.5z"/>
</g>
<g fill="none" stroke="#000" stroke-width=".35">
<path d="M203.4 47h75.4v36.3h-75.4zM204.8 47v36.3M252.1 47v-4.7h23.2l3.3 4.7M278.8 47.4a150.8 150.8 0 0 1 7.8 153.1h-179.1a337.4 337.4 0 0 1-23-64.3M252.1 83.3v8.2a6.2 6.2 0 0 1-4.4 5.4l-45.5 13.9a6.1 6.1 0 0 0-4.4 6v6.7a6.2 6.2 0 0 0 3.9 5.8l19.2 7.8a6.4 6.4 0 0 1 3.7 4l17 59.4M84.5 136.2a103.2 103.2 0 0 1 43.8 10.3 172.1 172.1 0 0 0 47.2 12 63.1 63.1 0 0 0 18.7-.8l4-1.6 15.1 44.4M84.5 136.2a334.1 334.1 0 0 1-9.3-66.7h11.1a213 213 0 0 1 36.8 74.8M111.5 193.5l-.2 .6 .2 1M111.5 195.1l.2 .1M111.6 193.5l-.3 .6 .3 1M111.8 195.2l1 .3M111.8 193.3l-.2 .2"/>
<path d="M112.3 193.1l-.8 .4M112.3 193.9h.4l.2 .4-.2 .4h-.4l-.2-.4zM112.4 193a1.23 1.23 0 0 1 1.2 1.7 1.23 1.23 0 0 1-2 .4M112.5 193.1l-.6 .1M112.7 193.1a1.24 1.24 0 0 1 1 1.1 1.24 1.24 0 0 1-.7 1.3M155.1 197.8v.5M155.1 198.3l.1 .2M155.1 197.5v.3M155.1 198.5l.8 .8h.6M156 196.9l-.8 .6M156 197.7h.5l.2 .3-.2 .4h-.5l-.1-.4zM156.2 196.8l.8 .3"/>
<path d="M156.8 197l-.5-.2a1.06 1.06 0 0 0-1.2 .7M156.8 199.1l-.3 .1M157 197l.3 .5M157.2 197.2l.3 1-.5 .9M157.4 197.8a1.19 1.19 0 0 1-.7 1.4 1.19 1.19 0 0 1-1.5-.7M198.8 194.1l.1 .7M198.9 194.8l.1 .3M199 193.5a1.21 1.21 0 0 1 1.8-.1 1.21 1.21 0 0 1 .1 1.7 1.21 1.21 0 0 1-1.8 0M199 193.5l-.2 .6 .1 .7M199.3 193.3l-.2 .2M199.4 193.2a1.21 1.21 0 0 1 1.8 1M199.8 193.9h.4l.2 .4-.2 .4h-.4l-.2-.4z"/>
<path d="M201.2 194.4a1.24 1.24 0 0 1-.8 1.1 1.24 1.24 0 0 1-1.4-.4M209.5 189.3h28.8M210.3 191.8h28.8M243.2 193.5l-.3 .6 .3 1M243.2 193.5l-.3 .8 .3 .8M243.4 193.3l-.2 .2M243.5 193.2a1.22 1.22 0 0 1 1.6 .4 1.22 1.22 0 0 1-.2 1.7 1.22 1.22 0 0 1-1.7-.2M243.9 193.9h.5l.1 .4-.1 .4h-.5l-.2-.4zM244.1 193.1l-.9 .4M244.3 193.1a1.24 1.24 0 0 1 .9 1.8 1.24 1.24 0 0 1-2 .2M261.9 197.3a1.23 1.23 0 0 1 1.8-.2 1.23 1.23 0 0 1 0 1.8 1.23 1.23 0 0 1-1.8-.1M261.9 197.3l-.2 1 .2 .5"/>
<path d="M261.9 197.3a1.23 1.23 0 0 1 2.2 .5M261.9 198.8l.3 .2M261.9 197.3l-.2 1M262.7 197.7h.4l.2 .3-.2 .4h-.4l-.2-.4zM264.1 197.9a1.2 1.2 0 0 1-.5 1.2 1.2 1.2 0 0 1-1.3 0M281.4 193.9h.4l.3 .4-.3 .4h-.4l-.2-.4zM281.6 193.1l-.5 .1M281.9 193.1a1.24 1.24 0 0 1 .7 1.9 1.24 1.24 0 0 1-1.9 .2 1.24 1.24 0 0 1 .3-2M282.8 194.6l-.2 .5M282.9 194.4a1.21 1.21 0 0 0-1.4-1.3 1.21 1.21 0 0 0-1 1.6 1.21 1.21 0 0 0 1.9 .5"/>
<circle cx="84.5" cy="75.8" r=".88"/>
</g>
<g fill="none" stroke="#000" stroke-width=".71">
<path d="M10.1 9.9h400v277.1h-400zM70.1 6.5v3.4M140.1 6.5v3.4M207.2 5h5.8l-2.9 4.9zM210.1 0v9.9M280.1 6.5v3.4M350.1 6.5v3.4M6.7 74.2h3.4M410.1 74.2h3.5M.1 148.5h10M5.1 145.6l5 2.9-5 2.9zM410.1 148.5h10"/>
<path d="M410.1 148.5l5-2.9v5.8zM6.7 222.7h3.4M410.1 222.7h3.5M70.1 287v3.4M140.1 287v3.4M210.1 287v10M210.1 287l2.9 5h-5.8zM280.1 287v3.4M350.1 287v3.4"/>
</g>
<g fill="none" stroke="#000" stroke-width=".51">
<path d="M269.8 249.5h40.3M270.1 242h140v45h-140zM270.1 257h140M303.2 257v16M310.1 242v15M350.1 257v30M390.1 257v12M270.1 265h33.1M270.1 273h80M350.1 269h60M350.1 263h60M350.1 280.5h60"/>
<path d="M370.1 280.5v6.5M390.1 280.5v6.5"/>
</g>
<path d="M153 20.8h111" fill="none" stroke="#000" stroke-width=".53"/>
<g fill="#000">
<path d="M75.2 30.6l2.6-.5v1zM301.3 30.1l2.5 .5-2.5 .5zM334.1 42.3l.5 2.5h-1zM174.4 65.2l.6 2.5h-1.1zM236 104.8l.5 2.5h-1.1zM241.8 104.8l.5 2.5h-1zM216.9 122.3l.6 2.5h-1.1zM223.6 122.3l.4 2.5h-1zM254.5 145.8l2.5-.5v1zM267 145.3l2.5 .5-2.5 .5zM173.9 186.8h1.1l-.6 2.5zM216.4 198h1.1l-.6 2.5z"/>
<path d="M223 186.8h1l-.4 2.5zM235.4 198h1.1l-.5 2.5zM241.3 186.8h1l-.5 2.5zM333.6 198h1l-.5 2.5z"/>
</g>
<g font-size="9.4">
<text x="153" y="19.5">PLANO GENERAL AMBAR V4</text>
<text x="24.5" y="219.5">TODOS LOS TABLEROS DE ESPESOR TOTAL</text>
<text x="24.5" y="230.3">19mm (incluyendo recubrimiento de color),</text>
<text x="24.5" y="241.1">EXCEPTO los del SUELO DE CARROCERO de</text>
<text x="24.5" y="251.9">espesor total 20mm/23mm y las TAPAS</text>
<text x="24.5" y="262.7">BLANCAS DE EXTRACCIÓN FACIL DE LA PARTE</text>
<text x="24.5" y="273.5">DELANTERA de espesor total 16mm.</text>
</g>
<g font-size="4.2">
<text x="34" y="9.6">6</text>
<text x="104" y="9.6">5</text>
<text x="174" y="9.6">4</text>
<text x="244" y="9.6">3</text>
<text x="314" y="9.6">2</text>
<text x="384" y="9.6">1</text>
<text x="6.8" y="38.7">D</text>
<text x="410.6" y="38.7">D</text>
<text x="7" y="112.9">C</text>
<text x="410.8" y="112.9">C</text>
<text x="7" y="187.1">B</text>
<text x="410.8" y="187.1">B</text>
<text x="7" y="261.4">A</text>
<text x="410.8" y="261.4">A</text>
<text x="34" y="290.4">6</text>
<text x="104" y="290.4">5</text>
<text x="174" y="290.4">4</text>
<text x="244" y="290.4">3</text>
<text x="314" y="290.4">2</text>
<text x="384" y="290.4">1</text>
</g>
<g font-size="3.9">
<text x="183.1" y="28.5">1828,86</text>
<text x="332.5" y="125.5" transform="rotate(-90 332.5 125.5)">1266</text>
<text x="172.9" y="130.3" transform="rotate(-90 172.9 130.3)">993</text>
<text x="259" y="144.3">120</text>
<text x="234.4" y="155.7" transform="rotate(-90 234.4 155.7)">766</text>
<text x="240.2" y="150" transform="rotate(-90 240.2 150)">676</text>
<text x="222" y="158.8" transform="rotate(-90 222 158.8)">536</text>
<text x="215.4" y="164.4" transform="rotate(-90 215.4 164.4)">626</text>
<text x="358.5" y="275">AMB-04-AMB02-MAD01</text>
</g>
<g font-size="3.1">
<text x="312.7" y="246.8">Tolerancias para dimensiones lineales y angulares sin indicación individual</text>
<text x="312.7" y="250.4">de tolerancia, según ISO 2768-1:1989</text>
<text x="312.7" y="254">Zonas de rugosidad no especificada, Ra 3.2</text>
<text x="377.7" y="285.6">A3</text>
<text x="397" y="285.9">1 /2</text>
</g>
<g font-size="2.4">
<text x="271.2" y="244.4">MATERIAL:</text>
<text x="271.3" y="252">ACABADO SUPERFICIAL:</text>
<text x="271.2" y="259.7">SCALE:</text>
<text x="350.6" y="260.8">DRAWN: Sergio Torremocha</text>
<text x="391.2" y="260.6">01/09/2015</text>
<text x="350.6" y="267">CHECKED:</text>
<text x="350.6" y="271.4">DWG NO:</text>
<text x="350.8" y="276.9">Id. Ref:</text>
<text x="350.8" y="282.8">REV</text>
<text x="371.2" y="282.9">SIZE</text>
<text x="390.9" y="282.9">SHEET</text>
</g>
</svg>
